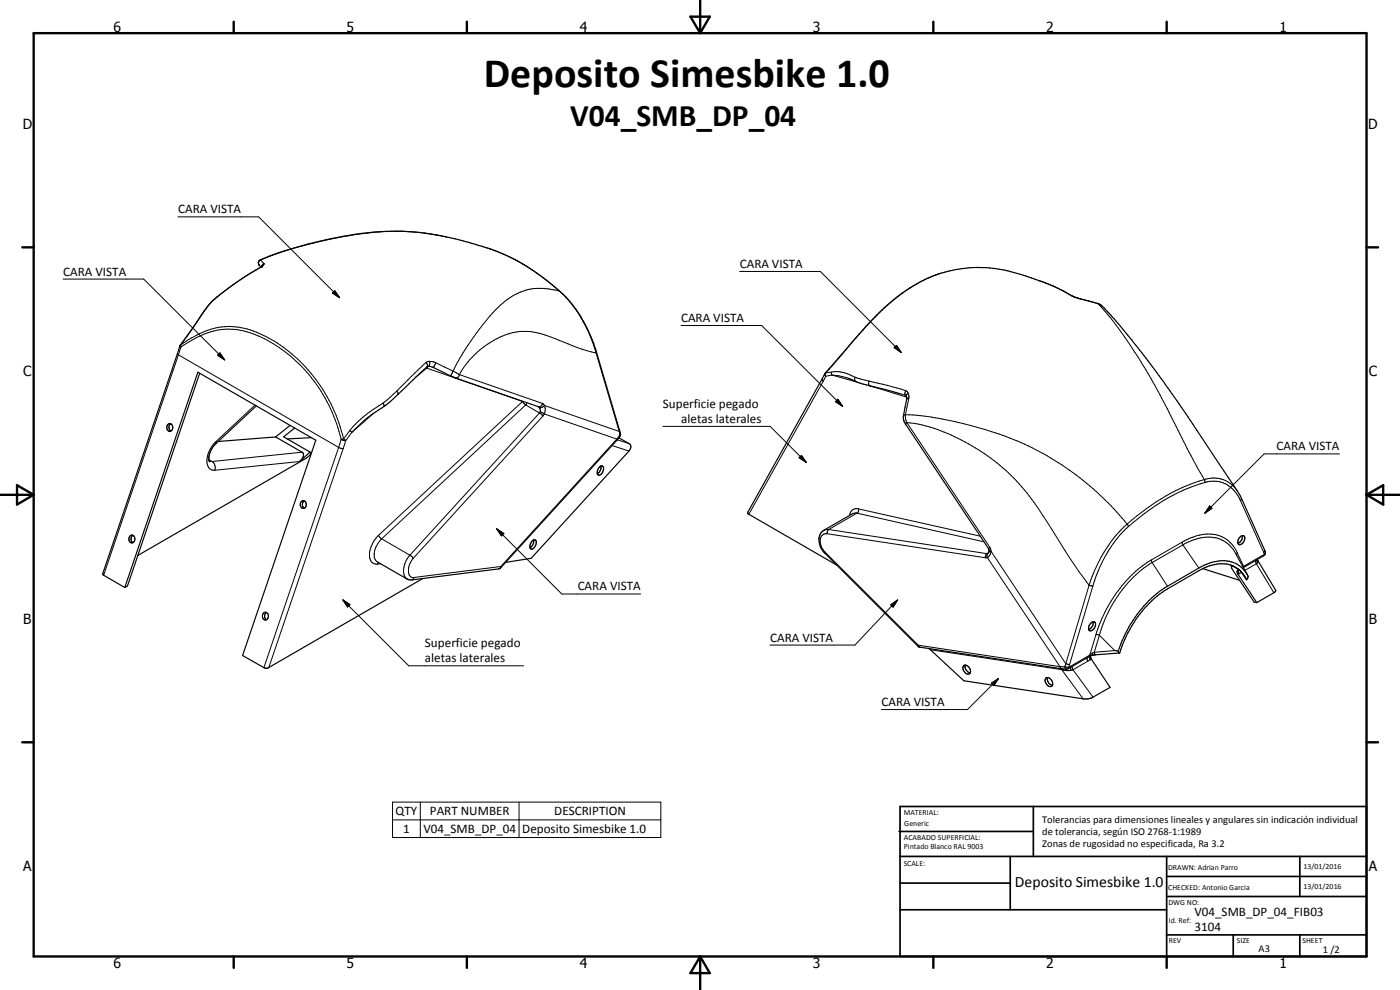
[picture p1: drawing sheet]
<svg xmlns="http://www.w3.org/2000/svg" width="420mm" height="297mm" viewBox="0 0 420 297" stroke-linecap="round" stroke-linejoin="round" font-family="sans-serif">
<g fill="none" stroke="#000" stroke-width=".35">
<path d="M78.6 79.9l-.1 .1a68.2 68.2 0 0 0-16 11.7l-6.5 9.3a9 9 0 0 0-2.8 5.1l-22.4 66.1 .3 .4 6.4 3.7M78.6 79.9h.1M78.6 79.8v.1M78.3 80.1l-.5-.5a1.02 1.02 0 0 1 .4-1.7l3.5-1.4a133.1 133.1 0 0 1 30.4-6.9 81.4 81.4 0 0 1 30.6 3.7 54.7 54.7 0 0 1 17 7.7 50.6 50.6 0 0 1 11.1 9.2l2.5 3.2 2.1 3.5 2.8 6.3 8 26.9a2.46 2.46 0 0 1-1.1 2l-35 38.4-27.3 3.5-9.6-5.4M59.9 112l-21.6 63.8-.8 .5M128.2 110l-6.5 6.2a45 45 0 0 1-10.5 8.4l-2.2 1.8M129.7 110.2l7 3.2 24.9 8.6M254 113.3a47.3 47.3 0 0 0 11.7 3.6l4.6 1.3M271.9 118.7l.2 1.1-1 5a3.3 3.3 0 0 0 .6 2.4l25 37.4a1.2 1.2 0 0 1-.1 1.4M50.4 127.4a.82 .82 0 0 1 1.4 .3 1.01 1.01 0 0 1-.2 1.4 1.01 1.01 0 0 1-1.4-.1l-.1-1zM51.3 127.2a1.32 1.32 0 0 0 0 2.1M76.9 121.8l-12.4 11.6-.7 .8-.9 1.8-.2 1 .1 1.3"/>
<path d="M82.7 131.1l8 4.6a1.51 1.51 0 0 1-.2 2.3l-.6 .5 3.1-2.9M82.7 131.1l-17.2 1.4M87.1 127.6l-4.4 3.5M88.4 128.4l-3.3 2.7 7.9 4.5M93 135.6l.2 .7-1.2 1.1-50.7 29.3M93.4 131.3l-7.2 .4M180.3 139.8l-.1 1.2-.9 1.2M185.7 131.4l3.1 1.7a1.39 1.39 0 0 1 0 2.2l-29.4 32.2-7.6 1.2M90.6 150.4a1.07 1.07 0 0 1 1.3 1 1.07 1.07 0 0 1-1.3 1l-.3-.3a1.29 1.29 0 0 1 .3-1.7zM91.3 150.3a1.31 1.31 0 0 0 0 2.2M179.9 140.1a.64 .64 0 0 1 .7-.3 .64 .64 0 0 1 .5 .5 1.87 1.87 0 0 1-1.6 2.2 1.83 1.83 0 0 1 .4-2.4zM255.9 154.1l-8.7 5-.7 .6a4.5 4.5 0 0 0 .7 5.9l28.7 28.5 43.8 6.7 .9-.1 6.9-4 8.5-.8"/>
<path d="M39 160.8a.85 .85 0 0 1 .9-.2 .85 .85 0 0 1 .6 .8 1.02 1.02 0 0 1-1 1.5 1.02 1.02 0 0 1-.7-1.7zM39.9 160.7a1.27 1.27 0 0 0 0 2.1M127 173.5l-46.5 26.9h-1.1l-6.6-3.7 22-64.6-35.4-20.4-21.9 64.6M159.8 162.3a.64 .64 0 0 1 .6-.3 .64 .64 0 0 1 .5 .5 1.89 1.89 0 0 1-1.6 2.2 1.92 1.92 0 0 1 .5-2.4zM160.1 162a2.21 2.21 0 0 1-1 2.3M251.1 169.5l-26.7-15.6 22.4-40.4a33.9 33.9 0 0 1 5-6.3 126.6 126.6 0 0 1 16.2-17.1 39.2 39.2 0 0 1 40.6-7l.4 .1a57.7 57.7 0 0 1 13.1 5.7l7.3 2.2a12.9 12.9 0 0 1 4.4 4 303.7 303.7 0 0 1 26.8 36.1l11.7 17.6 7.5 16.8-.1 .7-.4 .5-6.1 3.5M361 170.6l11 3.5M369.5 169.7l.2 .9 6.7 10 .8 .2M369.5 169.7h.2M369.6 169.6l-.1 .1M369.7 169.7l.7 .3M369.7 169.7l2.3 1.4"/>
<path d="M370.8 166l3.6 6.6M371.9 161.4l.6-.6 .6-.1a1.55 1.55 0 0 1-.6 2.6l-.6 .1a1.34 1.34 0 0 1 0-2zM372.1 171.1h-.5l-.3 .2 .1 .8 5.8 8.7M372.3 171.3l1.8 2.6M372.8 160.7a2.02 2.02 0 0 1-1.3 2.3M374.1 173.9a8.3 8.3 0 0 0-11.2-4.1l-3.1 1.4-10.2 6a36.3 36.3 0 0 0-13.7 18.7l-.3-.2v-.4M374.1 173.9l.5-.7a8.1 8.1 0 0 0-10-4.7l-3.2 1.1-11.8 6.8a36.1 36.1 0 0 0-14 18.9M374.1 173.9h.1M377.3 167.9l5.6 9.3-.6 .6-5.1 3M79.1 184a1.08 1.08 0 0 1 1.5 .5 1.08 1.08 0 0 1-.7 1.5 1.13 1.13 0 0 1-1.2-.7 1.13 1.13 0 0 1 .4-1.3zM80 183.8a1.32 1.32 0 0 0 0 2.1M278.8 194.6l10.5 9.7 36 5.4 2.3-.3 5.6-3.2-5.7-8.5-.2-.9"/>
<path d="M289.2 199.8a1.55 1.55 0 0 1 1.7 .5 1.55 1.55 0 0 1 0 1.9 1.71 1.71 0 0 1-1.7-2.4zM289.7 199.6a1.93 1.93 0 0 0 1.5 2.2M327.1 187.2l.4-.3a.7 .7 0 0 1 .7-.4 .7 .7 0 0 1 .6 .6 1.84 1.84 0 0 1-1.8 2.1 1.48 1.48 0 0 1 .1-2zM328.1 186.6l-.2 1.2-.5 .7-.7 .3M334.5 195.2l1.1 .1M313.8 203.5a1.66 1.66 0 0 1 1.7 .4 1.66 1.66 0 0 1 .4 1.8 1.13 1.13 0 0 1-1.9-.6l-.4-.8zM314.4 203.3a1.99 1.99 0 0 0 1.5 2.3"/>
</g>
<g fill="none" stroke="#000" stroke-width=".3">
<path d="M53.4 65.1h24.2l24.3 24.2M78.2 78h.1M78.2 77.9v.1M78.2 78l1 1M78.2 78l-.5 .5 .1 1.1M79.1 79.6l-.8 .6M79.1 79.6l-.5 .3M79.2 79l-.1 .6M79.2 79l-.4 .3-.2 .6M134.1 71.1a73.2 73.2 0 0 0-31.5 0l-6.8 1.4a102.8 102.8 0 0 0-17.6 5.5M145.7 74.3a59.5 59.5 0 0 1 22.2 13M19 83.7h24.1l24.3 24.3"/>
<path d="M63.1 91l-7 10M63.1 91l-.1 .1M67.3 87.4l-.1 .1M78.2 80.2h.1M78.3 80.2a81.6 81.6 0 0 0-15.2 10.8M99.8 87.9l.7-.7 1.4 2.1zM167.9 87.3a39.6 39.6 0 0 1 11 18.6M167.9 87.3a17.2 17.2 0 0 0-12.8 .8 21.9 21.9 0 0 0-6.2 4.7 79.4 79.4 0 0 0-12.9 18.5M204.4 97.7h24.2l24.3 24.2M222 81.4h24.2l24.3 24.3M281.9 82.1a45.9 45.9 0 0 0-14.9 8.9 152.7 152.7 0 0 0-16.2 17.5l-3 3.4M311.9 84.2l.7 .3"/>
<path d="M312.6 84.5l4.4 1.8 4.4 2.3M312.6 84.5h.1M321.4 88.6l1.1 .6M321.4 88.6l.2 .1M322.5 89.2l1.8 .5M322.5 89.1v.1M324.3 89.7h.1M324.3 89.7l5.2 1.4M329.4 91.1h.1M329.5 91.1l1.3 .8M329.5 91.1a128 128 0 0 1 16.5 23.5l4.3 8 6.5 13 4.6 8.3M53.2 106.1l.3 .4"/>
<path d="M53.5 106.5l48.1 27.7M53.5 106.5l-22.4 66.1M54 103.8l.3 .3M54.2 103.5h.1M54.3 103.5a24.6 24.6 0 0 1 15.6-5.5 31.5 31.5 0 0 1 16.8 7.5 47.7 47.7 0 0 1 16.4 26.2M54.3 103.5v.6M54.3 104.1l-.8 2.4M54.3 104.1a26.3 26.3 0 0 1 13.8-5.3 28 28 0 0 1 16.5 6.1 45.9 45.9 0 0 1 17.8 27M56 101h.1M56.1 101l-1.8 2.5M66 105.9l1.4 2.1-2.1-1.4zM119.1 117.3l-4.1 3.6"/>
<path d="M119.1 117.3l.4 .7-.1 .4M127.8 108.8l-8.7 8.5M127.8 108.8l.5 .7-.1 .5M128 110.4l28.8 10M128 110.4l-3.4 2.9M128.1 110.1l-.1 .3M128.7 109.9l-.7 .5M128.7 109.9l1 .3M128.7 109.9l-.5 .1M129 108.4l-1.2 .4M129 108.4l1.8 .4M129 108.4l-.1 1.1-.2 .4"/>
<path d="M130.8 108.8l5.2 2.5M130.8 108.8l-.8 1.4M135.2 112.7v.1M136 111.3l1.9 1.1M136 111.3l-.8 1.4M137.9 112.4l24.9 8.6M137.9 112.4l-.5 .8-.7 .2M178.9 105.9l6.9 23.6M178.9 105.9a77.9 77.9 0 0 1-13.9-4.9 17.9 17.9 0 0 0-18 1.9l-1.9 1.2a26.5 26.5 0 0 0-7.2 8.3M179 105.7l-.1 .2M246.8 113.5v.5l.2 .4M247 114.4l-22.3 39.9"/>
<path d="M247.6 112.1l.2 .8M247.8 111.8v.1M247.8 111.9v1M247.8 112.9l-.8 1.5M249.6 111.6l-1.8 .3M249.6 111.6a11 11 0 0 1 7.1 1.6M249.6 111.6v.9M249.6 112.5l7.6 2.1M249.6 112.5l-1.8 .4M249.6 112.5l4.4 .8M251.4 119.8l1.5 2.1-2.2-1.4zM256.7 113.2l4.1 1.1"/>
<path d="M256.7 113.2l-.2 .7 .4 .6M260.7 115.7l11.4 3.5M260.8 114.3l11 2.9M260.8 114.3l-.1 .9 .4 .6M268.3 104.3l.8-.7 1.4 2.1zM270.3 118.2l1.6 .6M271.8 117.2l.8 .8M271.8 117.2l-.2 .9 .3 .6M271.9 118.8l.2 .3M272.1 119.2h.1M272.6 118l.1 1.5M272.6 118l-.6 .5v.3"/>
<path d="M272.7 119.5l-1 5 .1 1.4 .3 .9M272.7 119.5l-.6 .3M62.7 137.9l.9 .6M62.8 138.3l.8 .2M63.6 138.5l.8 .9 .1 1.7M64.8 132.5a6.8 6.8 0 0 0-2.1 7.9l.8 .6 1 .1M64.8 132.5v.6M76.5 121.5l-11.7 11M89.9 138.5l-25.4 2.6M90.7 135.7l-27.1 2.8M101.6 134.2l-22.4 66.1M101.6 134.2l1.4 .4"/>
<path d="M102.4 131.9l1.3 .3M102.4 131.9l-.8 2.3M103 134.6l-22.3 65.7M103.1 131.7l-.7 .2M103.1 131.7l.6 .5M103.7 132.2l-.7 2.4M105 129.2l-1.9 2.5M105 129.2l.6 .6M105.6 129.8l-1.9 2.4M109 126.4l-3.4 3.4M112.1 124l-6.5 5.8M115 120.9l-4.1 2.8a29.2 29.2 0 0 0-5.9 5.5"/>
<path d="M115 120.9l.2 1.1M156.8 120.4l-43.2 40.2M156.8 120.4l1 1.1M156.9 120.4h-.1M157.8 121.5l4.1 2.4M157.8 121.5l-43.3 40.2M158.1 120.8l-.3 .7M161.9 123.9l1 1M161.9 123.9l-38.9 42.7M162.1 123.6l-.2 .3M162.1 123.6l1.3 .6M162.8 121l.6 .7"/>
<path d="M162.8 121a1.01 1.01 0 0 1-1.2 1l.5 .8v.8M162.9 124.9l-38.9 42.7M163.4 124.2l-.5 .7M163.4 124.2l21.7 7.5M163.4 121.7l22.4 7.8M163.4 121.7a3.1 3.1 0 0 1 0 2.5M163.4 121.7l-.7 .5-.8 .1M183.7 133.7l5.1 1.6M185.1 131.7v.4M185.1 131.7l-34.8 38.3M185.3 132l3.5 1.1M185.8 129.5l.2 .9"/>
<path d="M186 129.2l-.2 .3M186 130.4l.1 .5M186 130.4l-.9 1.3M186.2 130.1l-.2 .3M199 127.9h32.1l10.9 10.8M239.8 137.3l.7-.6 1.5 2zM250.7 120.5l.7-.7 1.5 2.1zM271.1 124.8l.5-.3a100.4 100.4 0 0 1 29.3 6.1 85.5 85.5 0 0 1 37.4 26.7M271.7 127.2h.1M272.1 126.8l25 37.5M272.1 126.8l-.4 .4M272.1 126.8a53 53 0 0 1 23.4 9.4l1.9 1.3a61.8 61.8 0 0 1 17 19.3l6.6 10.5 5.8 8.3"/>
<path d="M402 136.2h-22.6l-17.8 17.8M149 158.7l2.2 1.4-.7 .7zM149 158.7l19.6 19.5h23.7M248.7 158.9l-.4 .6-.1 .6M248.7 158.9l-1.5 .2M248.7 158.9l47.8 7.1M255 154.6a2.15 2.15 0 0 1 2.3-2l36.9 8.3M257.2 154l38.1 8.6M257.2 154l-1.3 .1M257.2 154l-8.5 4.9M257.7 152.7l-.1 .8-.4 .5M338.3 157.3l.4 .7"/>
<path d="M338.3 157.3a38.6 38.6 0 0 0-9.8 13.9l-1.7 4.4M338.7 158a39.7 39.7 0 0 0-10.7 17.8M361.4 143.9l.2 .9M361.4 143.9a59.4 59.4 0 0 0-23.1 13.4M361.4 143.9a8.5 8.5 0 0 1 10 3.5M361.6 144.8l-4.3 1.4-4.3 1.9a68.8 68.8 0 0 0-14.3 9.9M361.6 144.8a8.6 8.6 0 0 1 10.7 5.4M363 151.8l.7 .7-2.1 1.5zM372.3 150.2l7 15.5M372.5 149.4l-.2 .8M113.6 160.6a7.2 7.2 0 0 0-2.3 7.7 1.89 1.89 0 0 0 2 .9M113.6 168.8l-.3 .4"/>
<path d="M113.6 160.6l.9 1.1M114.2 169.2h-.9M114.5 161.7a6.2 6.2 0 0 0-1.9 6.2l.6 .7M114.5 161.7l8.5 4.9M123 166.6l1 1M123 166.6a6 6 0 0 0-1.3 6.7l.5 .4M124 167.6a4.4 4.4 0 0 0-.8 5.4l1 .3M124.2 173.3l-.6 .7M150.3 170v.3M150.3 170l-.3 .6-.3 .1M150.3 170l-26.1 3.3M247.5 165.9l.1 .1"/>
<path d="M247.6 165.7l-.1 .2M248.2 160.1a2.33 2.33 0 0 0-1.8 3.6l.9 1.7 28.3 28.2M248.2 160.1l47.5 7.2M296.3 167.3l21.8 32.7M296.3 167.3h-.6M296.5 166l-.3 .5 .1 .8M296.5 166h.1M296.7 165.8l-.8 .6-.2 .9M296.8 165.2l.6 .2M297.1 164.3l.3 1.1M297.1 164.3l-.4 .3M297.4 165.4l22.5 33.7"/>
<path d="M297.4 165.4l-.2 .9-.9 1M326.8 175.6l1.2 .2M326.8 175.6l-6.9 23.5M328 175.8l-7 23.5M345.5 168a40 40 0 0 0-16.3 21.5l-2.1 7.1M345.5 168l.3 .8M345.8 168.8l4.6 7.1M345.8 168.8a38.3 38.3 0 0 0-15.9 21.8M354.7 162.7l.3 .8M354.7 162.7l-9.2 5.3M354.7 162.7a13.9 13.9 0 0 1 11.6-1.8 9.4 9.4 0 0 1 5 5M355 163.5l4.8 6.9"/>
<path d="M355 163.5l-9.2 5.3M355 163.5a13.5 13.5 0 0 1 11.3-1.7 9.2 9.2 0 0 1 4.5 4.2M371.3 165.9l-.2 .7M371.3 165.9l1.9 4M371.7 171.1l.2 1M371.9 172.1l-.4 .2M372.6 171.7l-.7 .4M373.2 169.9l-.1 .3M373.2 169.9l-.2 .1M373.4 172.7l.7 1.2M376.8 168.2l.3 1M377.1 169.2l-3.5 1.9"/>
<path d="M377.1 169.2l5.2 8.6M377.2 167.9l.2 .9M377.4 168v.8M377.4 168.8l-.3 .4M379.3 165.7l.2 .6M379.5 164.9l-.2 .8M379.5 166.3l-.2 .5M379.5 166.3l-6.3 3.6M379.8 165.6l-.3 .7M102.9 180l2.1 1.4-.7 .7zM102.9 180l19.8 19.8h34.4M267.3 181.5l2.1-1.5-1.4 2.2z"/>
<path d="M269.4 180l-12.8 13.5h-25.5M275.6 193.6l42.5 6.4M275.6 193.6l.5 .6M275.6 193.6l-.1 .3M279.2 194.9l39.4 6M319.9 199.1l1.1 .2M319.9 199.1l-.3 .9M321 199.3l-.2 .9M321.8 199.9l.2 1.1M326.2 197.4l.3 1M326.5 198.4l-4.5 2.6M326.9 197l.3 1"/>
<path d="M327.1 196.6l-.3 .4M327.1 196.6l-6.3 3.6M327.2 198l-.7 .4M327.5 197.7l-.3 .3M327.9 196l.1 .6M327.9 196l-.8 .6M328.4 195.7l.4 .8M328.4 195.7l-.5 .3M328.9 190.4l1 .2M329.9 190.6l4.6 4.6-6.1 .5M329.9 190.6l-1.5 5.1M297.5 205l2.2-1.4-1.4 2.1z"/>
<path d="M299.7 203.6l-9.3 9.3h-25.8M318.1 200l.5 .7M318.1 200h1.5M318.5 200.7l.1 .2M318.6 200.9l.5 .1M318.6 200.9l6.5 8.8M319.1 200.7v.3M319.1 201l2.3 .2M319.6 200l1.2 .2M319.6 200l.1 .6 .4 .2M320.8 200.2l-.2 .5M321.2 200.3l.2 .9"/>
<path d="M322 201l-.6 .2M322 201l6 8.2M117.8 240.7h80.5v10.6h-80.5zM117.8 246h80.5M126.1 240.7v10.6M155.8 240.7v10.6"/>
</g>
<g fill="#000">
<circle cx="78.6" cy="79.9" r=".18"/>
<circle cx="62.8" cy="138.3" r=".18"/>
</g>
<g fill="none" stroke="#000" stroke-width=".71">
<path d="M10.1 9.9h400v277.1h-400zM70.1 6.5v3.4M140.1 6.5v3.4M207.2 5h5.8l-2.9 4.9zM210.1 0v9.9M280.1 6.5v3.4M350.1 6.5v3.4M6.7 74.2h3.4M410.1 74.2h3.5M.1 148.5h10M5.1 145.6l5 2.9-5 2.9zM410.1 148.5h10"/>
<path d="M410.1 148.5l5-2.9v5.8zM6.7 222.7h3.4M410.1 222.7h3.5M70.1 287v3.4M140.1 287v3.4M210.1 287v10M210.1 287l2.9 5h-5.8zM280.1 287v3.4M350.1 287v3.4"/>
</g>
<g fill="none" stroke="#000" stroke-width=".51">
<path d="M269.8 249.5h40.3M270.1 242h140v45h-140zM270.1 257h140M303.2 257v16M310.1 242v15M350.1 257v30M390.1 257v12M270.1 265h33.1M270.1 273h80M350.1 269h60M350.1 263h60M350.1 280.5h60"/>
<path d="M370.1 280.5v6.5M390.1 280.5v6.5"/>
</g>
<path d="M99.8 87.9l.7-.7 1.4 2.1zM66 105.9l1.4 2.1-2.1-1.4zM268.3 104.3l.8-.7 1.4 2.1zM239.8 137.3l.7-.6 1.5 2zM251.4 119.8l1.5 2.1-2.2-1.4zM363 151.8l.7 .7-2.1 1.5zM149 158.7l2.2 1.4-.7 .7zM102.9 180l2.1 1.4-.7 .7zM267.3 181.5l2.1-1.5-1.4 2.2zM297.5 205l2.2-1.4-1.4 2.1z" fill="#000"/>
<text font-size="12.6" x="145.2" y="26">Deposito Simesbike 1.0</text>
<text font-size="9.4" x="171.1" y="37.8">V04_SMB_DP_04</text>
<text font-size="4.7" x="304.6" y="266.2">Deposito Simesbike 1.0</text>
<g font-size="4.2">
<text x="34" y="9.6">6</text>
<text x="104" y="9.6">5</text>
<text x="174" y="9.6">4</text>
<text x="244" y="9.6">3</text>
<text x="314" y="9.6">2</text>
<text x="384" y="9.6">1</text>
<text x="6.8" y="38.7">D</text>
<text x="410.6" y="38.7">D</text>
<text x="7" y="112.9">C</text>
<text x="410.8" y="112.9">C</text>
<text x="7" y="187.1">B</text>
<text x="410.8" y="187.1">B</text>
<text x="7" y="261.4">A</text>
<text x="410.8" y="261.4">A</text>
<text x="34" y="290.4">6</text>
<text x="104" y="290.4">5</text>
<text x="174" y="290.4">4</text>
<text x="244" y="290.4">3</text>
<text x="314" y="290.4">2</text>
<text x="384" y="290.4">1</text>
</g>
<g font-size="3.9">
<text x="53.5" y="64.1">CARA VISTA</text>
<text x="19" y="82.7">CARA VISTA</text>
<text x="222" y="80.4">CARA VISTA</text>
<text x="204.4" y="96.6">CARA VISTA</text>
<text x="199" y="122.4">Superficie pegado</text>
<text x="204.5" y="126.9">aletas laterales</text>
<text x="383.1" y="135.1">CARA VISTA</text>
<text x="173.4" y="177.2">CARA VISTA</text>
<text x="127.5" y="194.2">Superficie pegado</text>
<text x="231.1" y="192.5">CARA VISTA</text>
<text x="127.5" y="198.7">aletas laterales</text>
<text x="264.6" y="211.8">CARA VISTA</text>
<text x="118.7" y="244.6">QTY</text>
<text x="129" y="244.6">PART NUMBER</text>
<text x="166.4" y="244.6">DESCRIPTION</text>
<text x="121" y="249.9">1</text>
<text x="127.1" y="249.9">V04_SMB_DP_04</text>
<text x="156.7" y="250">Deposito Simesbike 1.0</text>
<text x="358.5" y="275">V04_SMB_DP_04_FIB03</text>
<text x="358.5" y="279.4">3104</text>
</g>
<g font-size="3.1">
<text x="312.7" y="246.8">Tolerancias para dimensiones lineales y angulares sin indicación individual</text>
<text x="312.7" y="250.4">de tolerancia, según ISO 2768-1:1989</text>
<text x="312.7" y="254">Zonas de rugosidad no especificada, Ra 3.2</text>
<text x="377.7" y="285.6">A3</text>
<text x="397" y="285.9">1 /2</text>
</g>
<g font-size="2.4">
<text x="271.2" y="244.4">MATERIAL:</text>
<text x="271.3" y="252">ACABADO SUPERFICIAL:</text>
<text x="271.4" y="247.9">Generic</text>
<text x="271.3" y="254.6">Pintado Blanco RAL 9003</text>
<text x="271.2" y="259.7">SCALE:</text>
<text x="350.6" y="261">DRAWN: Adrian Parro</text>
<text x="391.2" y="260.6">13/01/2016</text>
<text x="350.6" y="267">CHECKED: Antonio Garcia</text>
<text x="391.2" y="266.7">13/01/2016</text>
<text x="350.6" y="271.4">DWG NO:</text>
<text x="350.8" y="276.9">Id. Ref:</text>
<text x="350.8" y="282.8">REV</text>
<text x="371.2" y="282.9">SIZE</text>
<text x="390.9" y="282.9">SHEET</text>
</g>
</svg>
